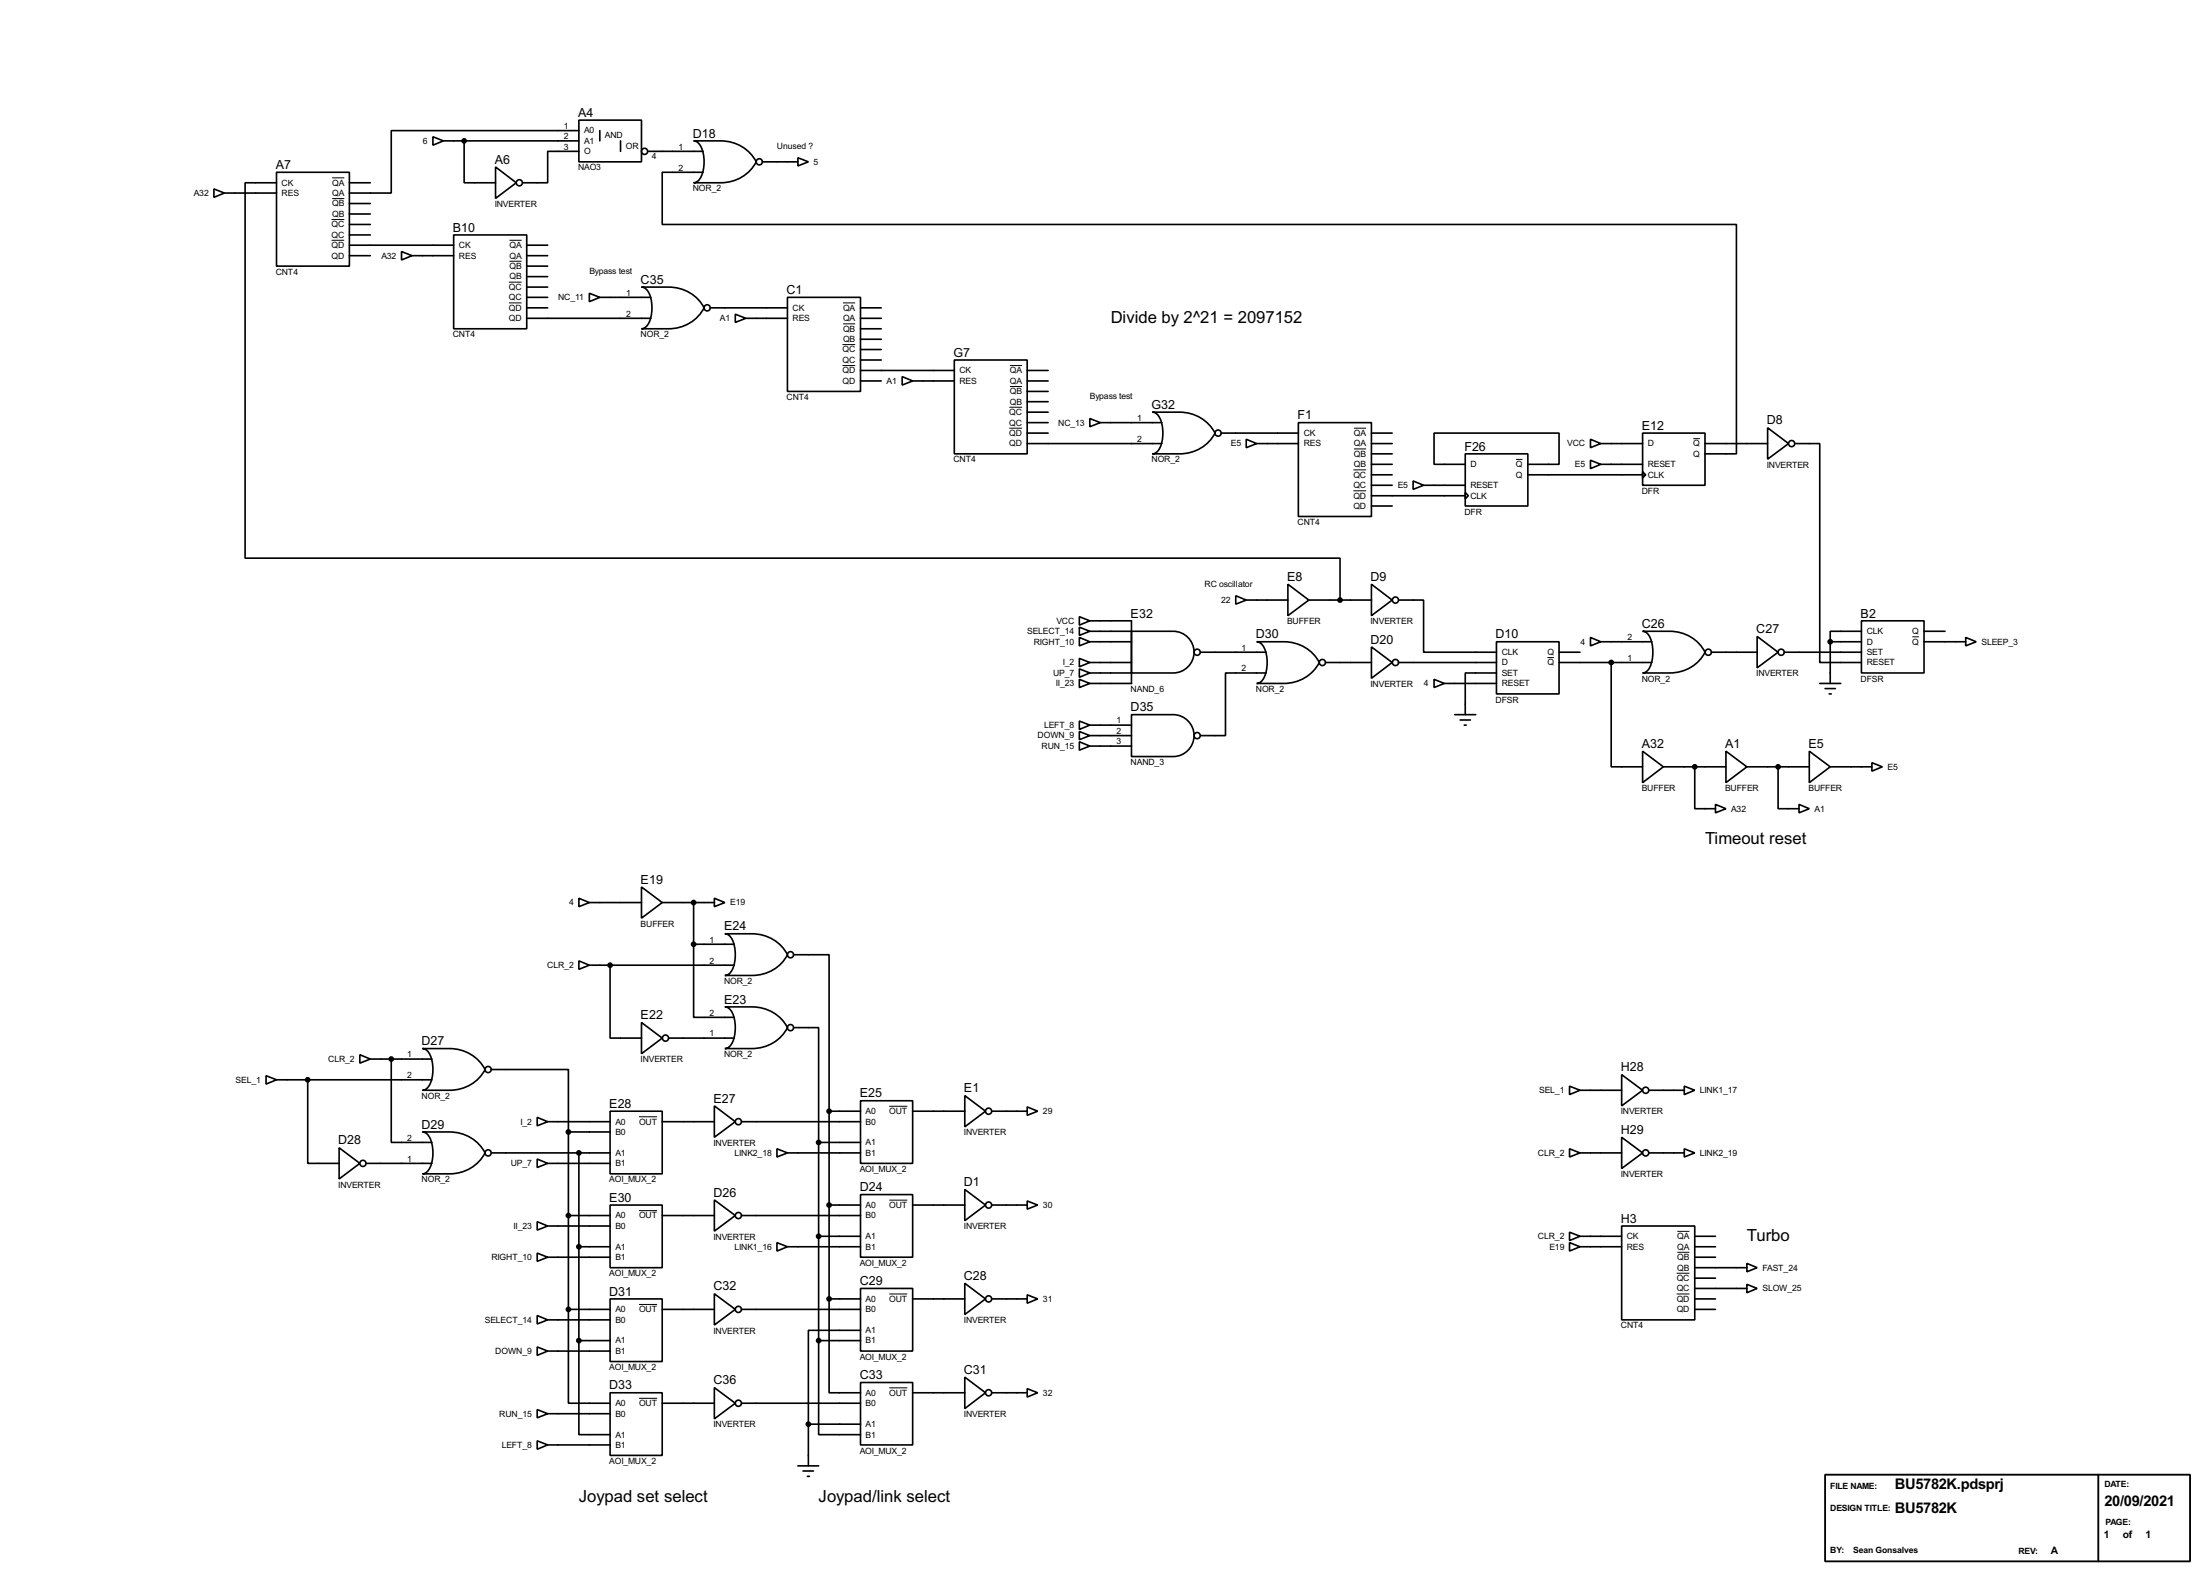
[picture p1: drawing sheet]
<svg xmlns="http://www.w3.org/2000/svg" width="536mm" height="383mm" viewBox="0 0 536 383" stroke-linecap="round" stroke-linejoin="round" font-family="sans-serif">
<g fill="none" stroke="#000" stroke-width=".4">
<path d="M105.5 33.3l2.5 1-2.5 1.1zM108 34.3h33M113.1 34.3v10.2h7.6M141 29.3h15.3v10.1h-15.3zM141 31.8h-45.7v15.2h-10.2M141 36.9h-7.6v7.6h-6.1M146.1 31.8v2.5M151.2 34.3v2.6M157.8 36.9h13.5M169 34.3h6.6a9.6 9.6 0 0 1 8.6 5.1 9.6 9.6 0 0 1-8.6 5.1h-6.6a3.2 3.2 0 0 0 2.3-3.1 7.7 7.7 0 0 0-1.3-6.7zM185.7 39.4h8.7M194.4 38.4l2.5 1-2.5 1z"/>
<path d="M52.1 46l2.6 1-2.6 1.1zM54.7 47h12.7M67.4 42h17.7v22.8h-17.7zM67.4 44.5h-7.7v91.4h266.7v10.2M85.1 59.7h25.4M85.1 52.1h5.1M85.1 57.2h5.1M85.1 44.5h5.1M85.1 49.6h5.1M85.1 54.7h5.1M110.5 57.2h17.8v22.9h-17.8zM120.7 40.7l5.1 3.8-5.1 3.8z"/>
<path d="M128.3 59.7h5.1M171.3 42h-10v12.7h261.7v55.8h-7.7M85.1 62.3h5.1M97.8 61.3l2.6 1-2.6 1zM100.4 62.3h10.1M128.3 77.5h30.3M128.3 75h5.1M128.3 72.4h5.1M128.3 62.3h5.1M128.3 67.4h5.1M128.3 64.8h5.1M128.3 69.9h5.1"/>
<path d="M143.6 71.4l2.5 1-2.5 1.1zM146.1 72.4h12.5M156.3 69.9h6.6a9.6 9.6 0 0 1 8.6 5.1 9.6 9.6 0 0 1-8.6 5.1h-6.6a3.2 3.2 0 0 0 2.3-3.2 7.6 7.6 0 0 0-1.3-6.6zM173 75h18.8M179.1 76.5l2.6 1-2.6 1zM181.7 77.5h10.1M191.8 72.4h17.8v22.9h-17.8zM209.6 77.5h5.1M209.6 75h5.1M209.6 92.8h5.1M209.6 90.2h22.9M209.6 82.6h5.1"/>
<path d="M209.6 87.7h5.1M209.6 80.1h5.1M209.6 85.1h5.1M219.8 91.7l2.5 1.1-2.5 1zM222.3 92.8h10.2M232.5 87.7h17.7v22.8h-17.7zM250.2 92.8h5.1M250.2 90.2h5.1M250.2 97.8h5.1M250.2 95.3h5.1M250.2 108h32.8M250.2 105.5h5.1"/>
<path d="M250.2 102.9h5.1M250.2 100.4h5.1M265.5 101.9l2.5 1-2.5 1zM268 102.9h15M280.7 100.4h6.6a9.6 9.6 0 0 1 8.7 5.1 9.6 9.6 0 0 1-8.7 5h-6.6a3.2 3.2 0 0 0 2.4-3.1 7.7 7.7 0 0 0-1.4-6.6zM297.5 105.5h18.8M303.6 107l2.5 1-2.5 1zM306.1 108h10.2M316.3 102.9h17.8v22.9h-17.8zM334.1 108h5M334.1 115.6h5M334.1 105.5h5"/>
<path d="M334.1 113.1h5M334.1 118.2h5M334.1 110.5h5M344.2 117.1l2.6 1.1-2.6 1zM346.8 118.2h10.1M356.9 110.5h15.3v12.7h-15.3zM356.9 119.9l.8 .8-.8 .8zM356.9 113.1h-7.6v-7.6h30.5v7.6h-7.6M372.2 115.6h27.9M387.4 107l2.5 1-2.5 1zM387.4 112.1l2.5 1-2.5 1zM389.9 108h10.2"/>
<path d="M389.9 113.1h10.2M400.1 105.5h15.2v12.7h-15.2zM400.1 114.9l.8 .7-.8 .8zM415.3 108h15.3M430.6 104.2l5.1 3.8-5.1 3.8zM437.2 108h6.1v53.3h10.1M334.1 120.7h22.8M334.1 123.2h5M262.9 150.2l2.6 1-2.6 1zM262.9 152.7l2.6 1-2.6 1zM262.9 155.2l2.6 1.1-2.6 1zM265.5 151.2h10.1v15.2h-10.1"/>
<path d="M265.5 153.7h10.1M265.5 156.3h10.1M275.6 153.7h10.2a5.1 5.1 0 0 1 5.1 5.1 5.1 5.1 0 0 1-5.1 5.1h-10.2zM292.4 158.8h16M301 145.1l2.6 1-2.6 1zM303.6 146.1h10.1M306.1 156.3h6.6a9.6 9.6 0 0 1 8.7 5 9.6 9.6 0 0 1-8.7 5.1h-6.6a3.2 3.2 0 0 0 2.4-3.1 7.6 7.6 0 0 0-1.4-6.6zM313.7 142.3l5.1 3.8-5.1 3.8zM318.8 146.1h15.3M334.1 157.5l5 3.8-5 3.9zM334.1 142.3l5 3.8-5 3.8zM340.7 146.1h6.1v12.7h17.7"/>
<path d="M364.5 156.3h15.3v12.7h-15.3zM379.8 158.8h5.1M387.4 155.2l2.5 1.1-2.5 1zM389.9 156.3h12.5M400.1 153.7h6.6a9.5 9.5 0 0 1 8.6 5.1 9.4 9.4 0 0 1-8.6 5.1h-6.6a3.2 3.2 0 0 0 2.3-3.2 7.9 7.9 0 0 0-1.3-6.6zM416.9 158.8h11.1M428 155l5.1 3.8-5.1 3.8zM434.6 158.8h18.8M445.8 156.3h7.6M445.8 156.3v10.1M453.4 151.2h15.3v12.7h-15.3zM453.4 153.7h-7.6v2.6"/>
<path d="M468.7 153.7h5.1M468.7 156.3h10.1M478.8 155.2l2.6 1.1-2.6 1zM262.9 160.3l2.6 1-2.6 1.1zM262.9 162.9l2.6 1-2.6 1zM262.9 165.4l2.6 1-2.6 1zM262.9 175.6l2.6 1-2.6 1zM262.9 178.1l2.6 1-2.6 1zM265.5 161.3h10.1M265.5 163.9h10.1M265.5 176.6h10.1M265.5 179.1h10.1"/>
<path d="M275.6 174h10.2a5.1 5.1 0 0 1 5.1 5.1 5.1 5.1 0 0 1-5.1 5.1h-10.2zM308.4 163.9h-9.9v15.2h-6.1M322.9 161.3h11.2M340.7 161.3h23.8M349.3 165.4l2.5 1-2.5 1zM351.8 166.4h12.7M354.4 174h5.1M355.7 175.3h2.5M356.7 176.6h.5M364.5 163.9h-7.6v10.1M379.8 161.3h22.6M392.5 161.3v25.4h7.6"/>
<path d="M443.3 166.4h5.1M444.6 167.7h2.5M445.6 169h.5M262.9 180.6l2.6 1.1-2.6 1zM265.5 181.7h10.1M400.1 182.9l5.1 3.8-5.1 3.9zM405.2 186.7h15.2M412.8 186.7v10.2h5.1M417.9 195.9l2.5 1-2.5 1zM420.4 182.9l5.1 3.8-5.1 3.9zM425.5 186.7h15.2M433.1 186.7v10.2h5.1"/>
<path d="M438.2 195.9l2.5 1-2.5 1zM440.7 182.9l5.1 3.8-5.1 3.9zM445.8 186.7h10.2M456 185.7l2.5 1-2.5 1.1zM141 218.7l2.6 1.1-2.6 1zM143.6 219.8h12.7M156.3 216l5 3.8-5 3.8zM161.3 219.8h12.7M169 219.8v10.1M174 218.7l2.6 1.1-2.6 1zM141 234l2.6 1-2.6 1zM143.6 235h35.3"/>
<path d="M148.6 235v17.8h7.7M169 229.9v17.8h9.9M169 229.9h9.9M176.6 227.4h6.6a9.6 9.6 0 0 1 8.6 5.1 9.5 9.5 0 0 1-8.6 5h-6.6a3.1 3.1 0 0 0 2.3-3.1 7.8 7.8 0 0 0-1.3-6.6zM193.3 232.5h8.7v38.1M87.7 256.8l2.5 1.1-2.5 1zM90.2 257.9h15M95.3 257.9v20.3h9.9M102.9 255.3h6.6a9.6 9.6 0 0 1 8.7 5.1 9.6 9.6 0 0 1-8.7 5.1h-6.6a3.2 3.2 0 0 0 2.4-3.2 7.7 7.7 0 0 0-1.4-6.6zM156.3 249l5 3.8-5 3.8zM162.9 252.8h16M176.6 245.2h6.6a9.5 9.5 0 0 1 8.6 5 9.5 9.5 0 0 1-8.6 5.1h-6.6a3.2 3.2 0 0 0 2.3-3.1 7.7 7.7 0 0 0-1.3-6.6z"/>
<path d="M193.3 250.2h6.1v28M64.8 261.9l2.6 1-2.6 1.1zM67.4 262.9h37.8M75 262.9v20.4h7.6M82.6 279.5l5.1 3.8-5.1 3.8zM102.9 275.6h6.6a9.6 9.6 0 0 1 8.7 5.1 9.6 9.6 0 0 1-8.7 5.1h-6.6a3.2 3.2 0 0 0 2.4-3.1 7.7 7.7 0 0 0-1.4-6.7zM119.7 260.4h18.8v15.2M130.9 272.1l2.5 1-2.5 1zM133.4 273.1h15.2M138.5 275.6h10.1M138.5 275.6v43.2M148.6 270.6h12.7v15.2h-12.7z"/>
<path d="M161.3 273.1h12.7M174 269.3l5.1 3.8-5.1 3.8zM180.6 273.1h29M189.3 279.7l2.5 1-2.5 1zM199.4 278.2v48.2M199.4 278.2h10.2M202 270.6h7.6M202 270.6v45.7M209.6 268h12.7v15.3h-12.7zM222.3 270.6h12.7M235 266.8l5.1 3.8-5.1 3.8zM241.6 270.6h8.6"/>
<path d="M250.2 269.5l2.6 1.1-2.6 1zM382.3 279.7l2.6 1-2.6 1zM382.3 264.5l2.6 1-2.6 1zM384.9 265.5h10.1M395 261.7l5.1 3.8-5.1 3.8zM395 276.9l5.1 3.8-5.1 3.8zM401.6 265.5h8.7M410.3 264.5l2.5 1-2.5 1zM410.3 279.7l2.5 1-2.5 1zM89.2 283.3h16M119.7 280.7h28.9M130.9 282.2l2.5 1.1-2.5 1z"/>
<path d="M130.9 297.5l2.5 1-2.5 1zM133.4 283.3h15.2M133.4 298.5h15.2M138.5 296h10.1M141 280.7v45.7M148.6 293.4h12.7v15.3h-12.7zM161.3 296h12.7M174 292.2l5.1 3.8-5.1 3.8zM180.6 296h29M191.8 280.7h17.8M202 293.4h7.6M209.6 290.9h12.7v15.2h-12.7z"/>
<path d="M222.3 293.4h12.7M235 289.6l5.1 3.8-5.1 3.8zM241.6 293.4h8.6M250.2 292.4l2.6 1-2.6 1zM384.9 280.7h10.1M395 298.5h17.8v22.9h-17.8zM401.6 280.7h8.7M130.9 305.1l2.5 1-2.5 1zM133.4 306.1h15.2M138.5 318.8v22.9h10.1M138.5 318.8h10.1M141 303.6h7.6"/>
<path d="M148.6 316.3h12.7v15.2h-12.7zM161.3 318.8h12.7M174 315l5.1 3.8-5.1 3.8zM180.6 318.8h29M189.3 302.6l2.5 1-2.5 1zM191.8 303.6h17.8M199.4 301h10.2M202 316.3v22.8h7.6M202 316.3h7.6M209.6 313.7h12.7v15.3h-12.7zM222.3 316.3h12.7M235 312.5l5.1 3.8-5.1 3.8z"/>
<path d="M241.6 316.3h8.6M250.2 315.3l2.6 1-2.6 1zM382.3 300l2.6 1-2.6 1.1zM382.3 302.6l2.6 1-2.6 1zM384.9 303.6h10.1M384.9 301h10.1M412.8 303.6h5.1M412.8 306.1h5.1M412.8 318.8h5.1M412.8 316.3h5.1M412.8 301h5.1M412.8 313.7h12.7"/>
<path d="M412.8 308.7h12.7M412.8 311.2h5.1M425.5 307.6l2.5 1.1-2.5 1zM425.5 312.7l2.5 1-2.5 1.1zM130.9 320.3l2.5 1.1-2.5 1zM130.9 328l2.5 1-2.5 1zM133.4 321.4h15.2M133.4 329h15.2M141 326.4v22.9h7.6M141 326.4h7.6M148.6 339.1h12.7v15.3h-12.7zM174 337.9l5.1 3.8-5.1 3.8z"/>
<path d="M199.4 326.4v22.9h10.2M199.4 326.4h10.2M209.6 336.6h12.7v15.2h-12.7zM209.6 323.9h-12.7v22.9M222.3 339.1h12.7M235 335.3l5.1 3.8-5.1 3.9zM241.6 339.1h8.6M250.2 338.1l2.6 1-2.6 1.1zM130.9 350.8l2.5 1-2.5 1.1zM130.9 343.2l2.5 1-2.5 1zM133.4 351.8h15.2M133.4 344.2h15.2"/>
<path d="M161.3 341.7h12.7M180.6 341.7h29M194.4 356.9h5M195.6 358.2h2.6M196.7 359.5h.5M196.9 346.8v10.1M196.9 346.8h12.7"/>
<circle cx="157" cy="36.9" r=".75"/>
<circle cx="184.9" cy="39.4" r=".75"/>
<circle cx="126.5" cy="44.5" r=".75"/>
<circle cx="172.2" cy="75" r=".75"/>
<circle cx="296.7" cy="105.5" r=".75"/>
<circle cx="436.4" cy="108" r=".75"/>
<circle cx="291.6" cy="158.8" r=".75"/>
<circle cx="339.9" cy="146.1" r=".75"/>
<circle cx="416.1" cy="158.8" r=".75"/>
<circle cx="433.8" cy="158.8" r=".75"/>
<circle cx="291.6" cy="179.1" r=".75"/>
<circle cx="322.1" cy="161.3" r=".75"/>
<circle cx="339.9" cy="161.3" r=".75"/>
<circle cx="192.5" cy="232.5" r=".75"/>
<circle cx="162.1" cy="252.8" r=".75"/>
<circle cx="192.5" cy="250.2" r=".75"/>
<circle cx="118.9" cy="260.4" r=".75"/>
<circle cx="179.8" cy="273.1" r=".75"/>
<circle cx="240.8" cy="270.6" r=".75"/>
<circle cx="400.8" cy="265.5" r=".75"/>
<circle cx="88.4" cy="283.3" r=".75"/>
<circle cx="118.9" cy="280.7" r=".75"/>
<circle cx="179.8" cy="296" r=".75"/>
<circle cx="240.8" cy="293.4" r=".75"/>
<circle cx="400.8" cy="280.7" r=".75"/>
<circle cx="179.8" cy="318.8" r=".75"/>
<circle cx="240.8" cy="316.3" r=".75"/>
<circle cx="240.8" cy="339.1" r=".75"/>
<circle cx="179.8" cy="341.7" r=".75"/>
</g>
<g fill="#000" stroke="#000" stroke-width=".4">
<circle cx="113" cy="34.3" r=".5"/>
<circle cx="326.4" cy="146.1" r=".5"/>
<circle cx="445.8" cy="156.3" r=".5"/>
<circle cx="392.4" cy="161.3" r=".5"/>
<circle cx="412.8" cy="186.7" r=".5"/>
<circle cx="433.1" cy="186.7" r=".5"/>
<circle cx="168.9" cy="219.8" r=".5"/>
<circle cx="148.6" cy="235" r=".5"/>
<circle cx="168.9" cy="229.9" r=".5"/>
<circle cx="95.3" cy="257.9" r=".5"/>
<circle cx="74.9" cy="262.9" r=".5"/>
<circle cx="138.4" cy="275.6" r=".5"/>
<circle cx="199.4" cy="278.2" r=".5"/>
<circle cx="201.9" cy="270.6" r=".5"/>
<circle cx="138.4" cy="296" r=".5"/>
<circle cx="141" cy="280.7" r=".5"/>
<circle cx="201.9" cy="293.4" r=".5"/>
<circle cx="138.4" cy="318.8" r=".5"/>
<circle cx="141" cy="303.6" r=".5"/>
<circle cx="199.4" cy="301" r=".5"/>
<circle cx="201.9" cy="316.3" r=".5"/>
<circle cx="141" cy="326.4" r=".5"/>
<circle cx="199.4" cy="326.4" r=".5"/>
<circle cx="196.9" cy="346.8" r=".5"/>
</g>
<g fill="none" stroke="#000" stroke-width=".24">
<path d="M80.8 58.5h3.1M80.8 53.5h3.1M80.9 43.3h3M80.9 48.4h3M124.1 58.5h3M124 73.8h3.1M124 68.7h3.1M124.1 63.6h3M205.4 73.8h2.9M205.4 78.9h2.9M205.2 89h3.1M205.2 83.9h3.1"/>
<path d="M245.9 99.2h3.1M246 89h3M246 94.1h3M245.9 104.3h3.1M329.7 114.4h3.1M329.7 119.5h3.1M329.8 104.3h3M329.8 109.3h3M369.3 111.9h1.6M412.5 106.8h1.6M465.8 155.1h1.6M376.9 160.1h1.6"/>
<path d="M155.7 271.9h4.4M216.6 269.4h4.4M155.7 294.8h4.4M216.6 292.2h4.4M408.6 299.8h2.9M155.7 317.6h4.4M216.6 315.1h4.4M408.4 315.1h3.1M408.4 310h3.1M408.6 304.9h2.9M216.6 337.9h4.4M155.7 340.5h4.4"/>
</g>
<path d="M444.6 359.1h88.9v21.1h-88.9zM511.1 359.1v21.1" fill="none" stroke="#000" stroke-width=".45"/>
<g font-size="4.6">
<text x="270.6" y="78.6">Divide by 2^21 = 2097152</text>
<text x="415.3" y="205.6">Timeout reset</text>
<text x="425.5" y="302.2">Turbo</text>
<text x="141" y="365.7">Joypad set select</text>
<text x="199.4" y="365.7">Joypad/link select</text>
</g>
<g font-size="4">
<text x="461.6" y="362.7">BU5782K.pdsprj</text>
<text x="461.6" y="368.4">BU5782K</text>
<text x="512.6" y="366.7">20/09/2021</text>
</g>
<g font-size="3.4">
<text x="140.8" y="28.5">A4</text>
<text x="168.8" y="33.5">D18</text>
<text x="67.2" y="41.2">A7</text>
<text x="120.5" y="39.9">A6</text>
<text x="110.3" y="56.4">B10</text>
<text x="156.1" y="69.1">C35</text>
<text x="191.6" y="71.6">C1</text>
<text x="232.3" y="86.8">G7</text>
<text x="280.5" y="99.5">G32</text>
<text x="316.1" y="102.1">F1</text>
<text x="399.9" y="104.7">E12</text>
<text x="430.4" y="103.4">D8</text>
<text x="356.7" y="109.7">F26</text>
<text x="313.5" y="141.5">E8</text>
<text x="333.9" y="141.5">D9</text>
<text x="275.4" y="150.3">E32</text>
<text x="305.9" y="155.5">D30</text>
<text x="364.3" y="155.5">D10</text>
<text x="399.9" y="152.9">C26</text>
<text x="427.8" y="154.2">C27</text>
<text x="453.2" y="150.3">B2</text>
<text x="333.9" y="156.7">D20</text>
<text x="275.4" y="173.2">D35</text>
<text x="399.9" y="182.1">A32</text>
<text x="420.2" y="182.1">A1</text>
<text x="440.5" y="182.1">E5</text>
<text x="156.1" y="215.2">E19</text>
<text x="176.4" y="226.6">E24</text>
<text x="176.4" y="244.4">E23</text>
<text x="156.1" y="248.2">E22</text>
<text x="102.7" y="254.5">D27</text>
<text x="394.8" y="260.9">H28</text>
<text x="148.4" y="269.8">E28</text>
<text x="173.8" y="268.5">E27</text>
<text x="209.4" y="267.2">E25</text>
<text x="234.8" y="266">E1</text>
<text x="102.7" y="274.8">D29</text>
<text x="82.4" y="278.7">D28</text>
<text x="394.8" y="276.1">H29</text>
<text x="148.4" y="292.6">E30</text>
<text x="173.8" y="291.4">D26</text>
<text x="209.4" y="290.1">D24</text>
<text x="234.8" y="288.8">D1</text>
<text x="394.8" y="297.7">H3</text>
<text x="234.8" y="311.7">C28</text>
<text x="148.4" y="315.5">D31</text>
<text x="173.8" y="314.2">C32</text>
<text x="209.4" y="312.9">C29</text>
<text x="209.4" y="335.8">C33</text>
<text x="234.8" y="334.5">C31</text>
<text x="148.4" y="338.3">D33</text>
<text x="173.8" y="337.1">C36</text>
</g>
<g font-size="2.8">
<text x="512.5" y="374.4">1</text>
<text x="517.1" y="374.4">of</text>
<text x="522.6" y="374.4">1</text>
<text x="499.6" y="378.5">A</text>
</g>
<g font-size="2.4">
<text x="103" y="35">6</text>
<text x="137.3" y="33.9">2</text>
<text x="137.3" y="31.4">1</text>
<text x="142.3" y="35">A1</text>
<text x="142.3" y="32.5">A0</text>
<text x="147.4" y="33.7">AND</text>
<text x="137.3" y="36.4">3</text>
<text x="140.8" y="41.5">NAO3</text>
<text x="142.3" y="37.5">O</text>
<text x="152.5" y="36.2">OR</text>
<text x="158.8" y="38.8">4</text>
<text x="165.3" y="36.4">1</text>
<text x="165.3" y="41.6">2</text>
<text x="189.3" y="36.2">Unused ?</text>
<text x="198.2" y="40.1">5</text>
<text x="47.2" y="47.7">A32</text>
<text x="68.6" y="47.7">RES</text>
<text x="68.6" y="45.2">CK</text>
<text x="80.9" y="47.7">QA</text>
<text x="80.9" y="45.2">QA</text>
<text x="168.8" y="46.6">NOR_2</text>
<text x="80.9" y="52.8">QB</text>
<text x="80.9" y="50.2">QB</text>
<text x="120.5" y="50.4">INVERTER</text>
<text x="80.8" y="57.9">QC</text>
<text x="80.8" y="55.4">QC</text>
<text x="80.8" y="62.9">QD</text>
<text x="80.8" y="60.4">QD</text>
<text x="92.9" y="62.9">A32</text>
<text x="111.8" y="62.9">RES</text>
<text x="111.8" y="60.4">CK</text>
<text x="124.1" y="62.9">QA</text>
<text x="124.1" y="60.4">QA</text>
<text x="124.1" y="65.5">QB</text>
<text x="67.2" y="66.9">CNT4</text>
<text x="124" y="70.6">QC</text>
<text x="124.1" y="68.1">QB</text>
<text x="143.6" y="66.7">Bypass test</text>
<text x="152.6" y="72">1</text>
<text x="124" y="73.1">QC</text>
<text x="124" y="75.6">QD</text>
<text x="136" y="73.1">NC_11</text>
<text x="152.6" y="77.1">2</text>
<text x="193.1" y="75.6">CK</text>
<text x="205.4" y="75.6">QA</text>
<text x="110.3" y="82.2">CNT4</text>
<text x="124" y="78.2">QD</text>
<text x="156.1" y="82.2">NOR_2</text>
<text x="175.4" y="78.2">A1</text>
<text x="193.1" y="78.2">RES</text>
<text x="205.4" y="78.2">QA</text>
<text x="205.4" y="83.3">QB</text>
<text x="205.4" y="80.8">QB</text>
<text x="205.2" y="88.4">QC</text>
<text x="205.2" y="85.8">QC</text>
<text x="205.2" y="93.5">QD</text>
<text x="205.2" y="90.9">QD</text>
<text x="216" y="93.5">A1</text>
<text x="233.7" y="93.5">RES</text>
<text x="233.7" y="90.9">CK</text>
<text x="246" y="93.5">QA</text>
<text x="246" y="90.9">QA</text>
<text x="246" y="96">QB</text>
<text x="191.6" y="97.4">CNT4</text>
<text x="245.9" y="101">QC</text>
<text x="246" y="98.5">QB</text>
<text x="265.5" y="97.2">Bypass test</text>
<text x="245.9" y="103.6">QC</text>
<text x="245.9" y="106.2">QD</text>
<text x="257.8" y="103.6">NC_13</text>
<text x="277" y="102.5">1</text>
<text x="277" y="107.6">2</text>
<text x="317.6" y="106.2">CK</text>
<text x="329.8" y="106.2">QA</text>
<text x="232.3" y="112.6">CNT4</text>
<text x="245.9" y="108.7">QD</text>
<text x="280.5" y="112.6">NOR_2</text>
<text x="299.8" y="108.7">E5</text>
<text x="317.6" y="108.7">RES</text>
<text x="329.8" y="108.7">QA</text>
<text x="329.8" y="113.7">QB</text>
<text x="329.8" y="111.2">QB</text>
<text x="358.2" y="113.7">D</text>
<text x="369.3" y="113.7">Q</text>
<text x="381.7" y="108.7">VCC</text>
<text x="383.6" y="113.7">E5</text>
<text x="401.4" y="113.7">RESET</text>
<text x="401.4" y="108.7">D</text>
<text x="412.5" y="108.7">Q</text>
<text x="412.5" y="111.2">Q</text>
<text x="430.4" y="113.9">INVERTER</text>
<text x="329.7" y="118.9">QC</text>
<text x="329.7" y="116.3">QC</text>
<text x="340.5" y="118.9">E5</text>
<text x="358.2" y="118.9">RESET</text>
<text x="369.3" y="116.3">Q</text>
<text x="401.4" y="116.3">CLK</text>
<text x="329.7" y="123.9">QD</text>
<text x="329.7" y="121.4">QD</text>
<text x="356.7" y="125.3">DFR</text>
<text x="358.2" y="121.4">CLK</text>
<text x="399.9" y="120.3">DFR</text>
<text x="316.1" y="127.8">CNT4</text>
<text x="293.4" y="142.9">RC oscillator</text>
<text x="297.5" y="146.8">22</text>
<text x="250.2" y="154.4">SELECT_14</text>
<text x="257.3" y="151.9">VCC</text>
<text x="313.5" y="152">BUFFER</text>
<text x="333.9" y="152">INVERTER</text>
<text x="396.4" y="155.9">2</text>
<text x="454.7" y="154.4">CLK</text>
<text x="465.8" y="154.4">Q</text>
<text x="251.8" y="157">RIGHT_10</text>
<text x="302.4" y="158.4">1</text>
<text x="365.8" y="159.5">CLK</text>
<text x="376.9" y="159.5">Q</text>
<text x="385" y="157">4</text>
<text x="396.4" y="160.9">1</text>
<text x="454.7" y="159.5">SET</text>
<text x="454.7" y="157">D</text>
<text x="465.8" y="157">Q</text>
<text x="482.7" y="157">SLEEP_3</text>
<text x="256.5" y="164.6">UP_7</text>
<text x="257.2" y="167.1">II_23</text>
<text x="258.9" y="162">I_2</text>
<text x="302.4" y="163.5">2</text>
<text x="333.9" y="167.2">INVERTER</text>
<text x="346.9" y="167.1">4</text>
<text x="365.8" y="167.1">RESET</text>
<text x="365.8" y="164.6">SET</text>
<text x="365.8" y="162">D</text>
<text x="376.9" y="162">Q</text>
<text x="399.9" y="166">NOR_2</text>
<text x="427.8" y="164.7">INVERTER</text>
<text x="453.2" y="166">DFSR</text>
<text x="454.7" y="162">RESET</text>
<text x="275.4" y="168.5">NAND_6</text>
<text x="305.9" y="168.5">NOR_2</text>
<text x="364.3" y="171.1">DFSR</text>
<text x="252.8" y="179.8">DOWN_9</text>
<text x="254.3" y="177.3">LEFT_8</text>
<text x="272" y="176.2">1</text>
<text x="272" y="178.7">2</text>
<text x="253.7" y="182.4">RUN_15</text>
<text x="272" y="181.3">3</text>
<text x="275.4" y="186.3">NAND_3</text>
<text x="459.8" y="187.4">E5</text>
<text x="399.9" y="192.7">BUFFER</text>
<text x="420.2" y="192.7">BUFFER</text>
<text x="421.7" y="197.6">A32</text>
<text x="440.5" y="192.7">BUFFER</text>
<text x="442" y="197.6">A1</text>
<text x="138.6" y="220.5">4</text>
<text x="177.9" y="220.5">E19</text>
<text x="156.1" y="225.7">BUFFER</text>
<text x="172.9" y="229.5">1</text>
<text x="133.3" y="235.7">CLR_2</text>
<text x="172.9" y="234.6">2</text>
<text x="176.4" y="239.6">NOR_2</text>
<text x="172.9" y="247.3">2</text>
<text x="99.2" y="257.5">1</text>
<text x="172.9" y="252.4">1</text>
<text x="176.4" y="257.4">NOR_2</text>
<text x="57.4" y="263.6">SEL_1</text>
<text x="80" y="258.6">CLR_2</text>
<text x="99.2" y="262.5">2</text>
<text x="156.1" y="258.7">INVERTER</text>
<text x="102.7" y="267.6">NOR_2</text>
<text x="374.9" y="266.2">SEL_1</text>
<text x="414.1" y="266.2">LINK1_17</text>
<text x="126.8" y="273.8">I_2</text>
<text x="149.9" y="273.8">A0</text>
<text x="155.7" y="273.8">OUT</text>
<text x="210.9" y="273.8">B0</text>
<text x="210.9" y="271.3">A0</text>
<text x="216.6" y="271.3">OUT</text>
<text x="254.1" y="271.3">29</text>
<text x="394.8" y="271.4">INVERTER</text>
<text x="99.2" y="277.8">2</text>
<text x="149.9" y="276.3">B0</text>
<text x="149.9" y="281.4">A1</text>
<text x="173.8" y="279">INVERTER</text>
<text x="178.9" y="281.4">LINK2_18</text>
<text x="210.9" y="278.9">A1</text>
<text x="210.9" y="281.4">B1</text>
<text x="234.8" y="276.5">INVERTER</text>
<text x="374.6" y="281.4">CLR_2</text>
<text x="414.1" y="281.4">LINK2_19</text>
<text x="99.2" y="282.9">1</text>
<text x="102.7" y="287.9">NOR_2</text>
<text x="124.4" y="284">UP_7</text>
<text x="148.4" y="287.9">AOI_MUX_2</text>
<text x="149.9" y="284">B1</text>
<text x="209.4" y="285.4">AOI_MUX_2</text>
<text x="394.8" y="286.6">INVERTER</text>
<text x="82.4" y="289.2">INVERTER</text>
<text x="125.1" y="299.2">II_23</text>
<text x="149.9" y="299.2">B0</text>
<text x="149.9" y="296.7">A0</text>
<text x="155.7" y="296.7">OUT</text>
<text x="210.9" y="296.7">B0</text>
<text x="210.9" y="294.1">A0</text>
<text x="216.6" y="294.1">OUT</text>
<text x="234.8" y="299.3">INVERTER</text>
<text x="254.1" y="294.1">30</text>
<text x="149.9" y="304.3">A1</text>
<text x="173.8" y="301.9">INVERTER</text>
<text x="178.9" y="304.3">LINK1_16</text>
<text x="210.9" y="301.7">A1</text>
<text x="210.9" y="304.3">B1</text>
<text x="374.6" y="301.7">CLR_2</text>
<text x="377.4" y="304.3">E19</text>
<text x="396.3" y="304.3">RES</text>
<text x="396.3" y="301.7">CK</text>
<text x="408.6" y="304.3">QA</text>
<text x="408.6" y="301.7">QA</text>
<text x="119.7" y="306.8">RIGHT_10</text>
<text x="148.4" y="310.8">AOI_MUX_2</text>
<text x="149.9" y="306.8">B1</text>
<text x="209.4" y="308.2">AOI_MUX_2</text>
<text x="408.4" y="311.9">QC</text>
<text x="408.6" y="309.4">QB</text>
<text x="408.6" y="306.8">QB</text>
<text x="429.3" y="309.4">FAST_24</text>
<text x="210.9" y="317">A0</text>
<text x="216.6" y="317">OUT</text>
<text x="254.1" y="317">31</text>
<text x="408.4" y="314.4">QC</text>
<text x="408.4" y="317">QD</text>
<text x="429.3" y="314.4">SLOW_25</text>
<text x="118.1" y="322.1">SELECT_14</text>
<text x="149.9" y="322.1">B0</text>
<text x="149.9" y="319.5">A0</text>
<text x="155.7" y="319.5">OUT</text>
<text x="210.9" y="319.5">B0</text>
<text x="234.8" y="322.2">INVERTER</text>
<text x="394.8" y="323.5">CNT4</text>
<text x="408.4" y="319.5">QD</text>
<text x="120.7" y="329.7">DOWN_9</text>
<text x="149.9" y="327.1">A1</text>
<text x="149.9" y="329.7">B1</text>
<text x="173.8" y="324.7">INVERTER</text>
<text x="210.9" y="324.6">A1</text>
<text x="210.9" y="327.1">B1</text>
<text x="148.4" y="333.6">AOI_MUX_2</text>
<text x="209.4" y="331.1">AOI_MUX_2</text>
<text x="210.9" y="339.8">A0</text>
<text x="216.6" y="339.8">OUT</text>
<text x="254.1" y="339.8">32</text>
<text x="121.6" y="344.9">RUN_15</text>
<text x="149.9" y="344.9">B0</text>
<text x="149.9" y="342.4">A0</text>
<text x="155.7" y="342.4">OUT</text>
<text x="173.8" y="347.6">INVERTER</text>
<text x="210.9" y="342.4">B0</text>
<text x="210.9" y="347.5">A1</text>
<text x="234.8" y="345.1">INVERTER</text>
<text x="122.2" y="352.5">LEFT_8</text>
<text x="149.9" y="350">A1</text>
<text x="149.9" y="352.5">B1</text>
<text x="209.4" y="353.9">AOI_MUX_2</text>
<text x="210.9" y="350">B1</text>
<text x="148.4" y="356.5">AOI_MUX_2</text>
<text x="445.8" y="362.5">FILE NAME:</text>
<text x="512.6" y="361.9">DATE:</text>
<text x="445.8" y="367.9">DESIGN TITLE:</text>
<text x="512.9" y="371.4">PAGE:</text>
<text x="445.8" y="378.2">BY:</text>
<text x="451.4" y="378.2">Sean Gonsalves</text>
<text x="491.7" y="378.3">REV:</text>
</g>
</svg>
